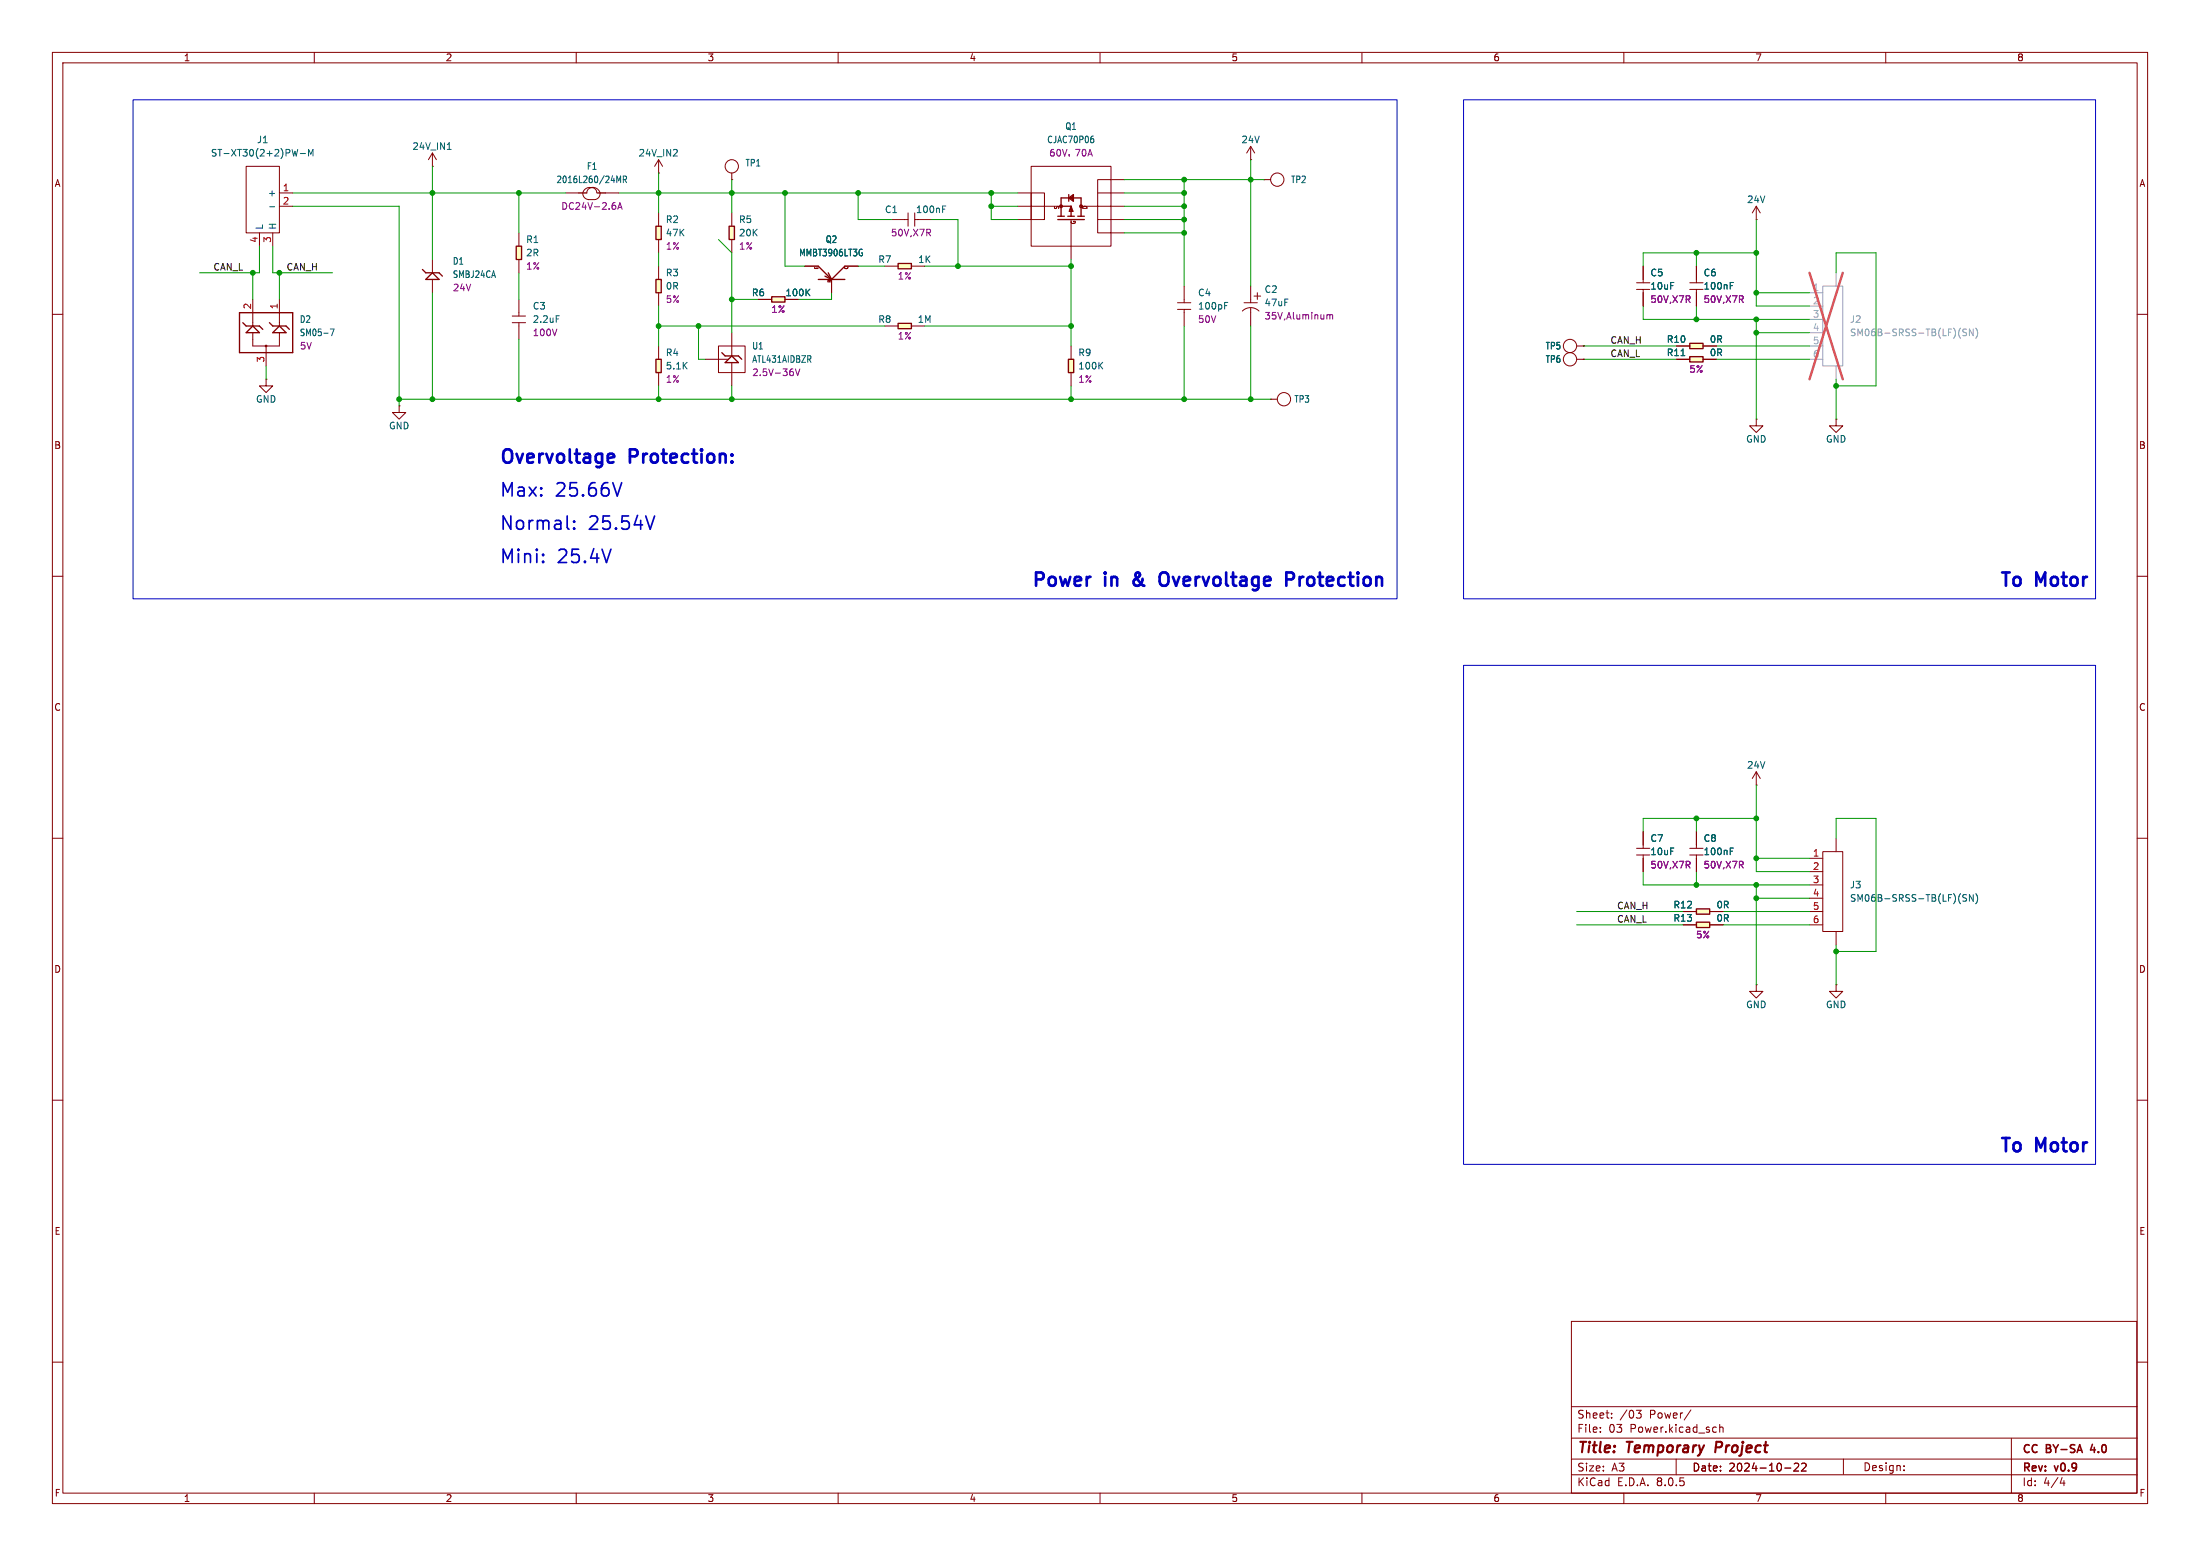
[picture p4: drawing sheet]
<svg xmlns="http://www.w3.org/2000/svg" width="420mm" height="297mm" viewBox="0 0 420 297" stroke-linecap="round" stroke-linejoin="round" font-family="sans-serif">
<g fill="none" stroke="#840000" stroke-width=".19">
<path d="M10 10h400v277h-400zM12 12h396v273h-396zM60 10v2M110 10v2M160 10v2M210 10v2M260 10v2M310 10v2M360 10v2M194.3 39.4h5.1v2.5h-2.6v-5.1h2.6v2.6h2.5M194.3 36.8h2.5M204.5 39.4v.3"/>
<path d="M206.4 39.4h3.1v5.1h2.6v-10.2h-2.6v5.1h5.1M209.5 36.8h5.1M214.6 34.3h-2.5v-2.5h-15.3v15.2h15.3v-2.5h2.5M10 60h2M194.3 41.9h2.5M204.5 41.9v7.6M209.5 41.9h5.1M408 60h2M10 110h2M408 110h2M10 160h2M408 160h2"/>
<path d="M10 210h2M408 210h2M10 260h2M300 252.2h107.9v32.8h-107.9zM408 260h2M300 278.5h108M300 274.5h108M300 268.5h108M305.5 273.2v.2M305.5 272.5v.1M307.7 270.5v.2M307.7 269.8v.1"/>
<path d="M312.4 269.2h.9l-.5 .6 .4 .1 .1 .5-.3 .3h-.4M320 278.5v3M322.8 269.1l-1.3 1.9M327.5 272.4l.2 .1M327.7 273.3l-.2 .1M328.3 271.9v1.5M328.3 272.5l.2-.1 .4 .1v.9M342.5 279.4l.6-.1 .2 .1 .1 .3-1 1.1h1M343.9 279.4l.6-.1 .2 .1 .1 .3-.9 1.1h.9M351.9 278.5v2.9M363.5 279.8v.1M384 274.5v4"/>
<path d="M384 278.5v6.5M60 285v2M110 285v2M160 285v2M210 285v2M260 285v2M300 281.5h108M310 285v2M340.7 280.2h1.2M360 285v2M363.5 280.6v.1M393.7 282l-.4 1.1h.9"/>
<path d="M394 282.6v1"/>
</g>
<path d="M327.7 275.2l-.3 2" fill="none" stroke="#840000" stroke-width=".4"/>
<path d="M399.5 275.7l-.4 1.1h.9" fill="none" stroke="#840000" stroke-width=".3"/>
<g fill="none" stroke="#840000" stroke-width=".25">
<path d="M202.6 39.4h1.9M204 37.1v1.3M204 37.8l.9-.7v1.3zM204.3 39.9l.5 .4M204.5 39.7v1.6M204.5 39.7l-.3 .6M204.5 39.7l.3 .6M204.5 39.4l-.3 .9M204.5 39.4l.3 .9M204.5 37.8l.3 .3M204.5 37.8l.4 .3M204.8 37.5l-.3 .3"/>
<path d="M204.9 37.5l-.4 .3M201.9 41.9h5.1M201.9 41.3h1.3M202.6 41.3v-3.5h3.8v3.5M203.8 41.3h1.3M204.2 40.3h.6M205.7 41.3h1.3"/>
<circle cx="202.6" cy="39.4" r=".25"/>
<circle cx="206.4" cy="39.4" r=".25"/>
</g>
<path d="M208.5 26h.2M208.6 26.5l.2 .2v.3l-.2 .2" fill="none" stroke="#006464" stroke-width=".19"/>
<path d="M201.1 28.5l-.3 .1a.85 .85 0 0 0 0 1.2l.4-.1 .1-.5-.3-.2-.3 .1-.2 .1M201.9 28.6l.2-.1a.68 .68 0 0 1 .4 .7 .68 .68 0 0 1-.4 .6 .84 .84 0 0 1-.2-1.2zM202.8 28.5l.5 1.3 .4-1.3M204.1 29.5l.1 .1M204.1 29.5v.2M204.2 29.6l-.1 .1M204.2 29.6l-.1 .3M205.3 28.5h.9l-.6 1.3M206.8 28.6l.1-.1a.68 .68 0 0 1 .4 .7 .68 .68 0 0 1-.4 .6 .84 .84 0 0 1-.1-1.2zM207.7 29.8l.4-1.3 .4 1.3M207.8 29.4h.6" fill="none" stroke="#840084" stroke-width=".19"/>
<path d="M98.6 47h1v2.5h-1z" fill="#ffffc2"/>
<path d="M98.6 47h1v2.5h-1z" fill="none" stroke="#840000" stroke-width=".25"/>
<g fill="none" stroke="#840000" stroke-width=".19">
<path d="M139.7 34.3h.1M139.7 33v1.3M241.3 34.3h.1M241.3 34.3h1.3M99.1 44.5v2.5M99.1 49.5v2.6M99.1 57.2v3.1M224.8 59.1h2.5M224.8 57.8h2.5M226.1 54.6v3.2M226.1 59.1v3.1M97.8 61.6h2.5"/>
<path d="M97.8 60.3h2.5M99.1 61.6v3.2"/>
<circle cx="139.7" cy="31.7" r="1.27"/>
<circle cx="243.8" cy="34.3" r="1.27"/>
</g>
<path d="M233.8 58.3h.4M233.8 57.7h.6M106.2 60.3h.6" fill="none" stroke="#006464" stroke-width=".19"/>
<path d="M125.2 68.6h1v2.5h-1z" fill="#ffffc2"/>
<path d="M125.2 68.6h1v2.5h-1z" fill="none" stroke="#840000" stroke-width=".25"/>
<path d="M125.7 66v2.6M125.7 71.1v2.6" fill="none" stroke="#840000" stroke-width=".19"/>
<path d="M125.2 53.3h1v2.6h-1z" fill="#ffffc2"/>
<path d="M125.2 53.3h1v2.6h-1z" fill="none" stroke="#840000" stroke-width=".25"/>
<path d="M125.7 50.8v2.5M125.7 55.9v2.5" fill="none" stroke="#840000" stroke-width=".19"/>
<path d="M139.2 43.2h1v2.5h-1z" fill="#ffffc2"/>
<path d="M139.2 43.2h1v2.5h-1zM156.2 53.3h5.1M156.2 50.8l2.5 2.5M157.5 52.7l1.2 .6M158.1 52.1l.6 1.2M161.3 50.8l-2.6 2.5" fill="none" stroke="#840000" stroke-width=".25"/>
<path d="M139.7 40.6v2.6M139.7 45.7v2.6M153.7 50.8h2.5M158.7 53.3v2.6M161.3 50.8h2.5M313.7 158.8v3.1M312.4 163.2h2.6M312.4 161.9h2.6M313.7 163.2v3.2" fill="none" stroke="#840000" stroke-width=".19"/>
<path d="M322.2 165.1l.4 .6M322.6 164.5v.5" fill="none" stroke="#840084" stroke-width=".19"/>
<path d="M164.3 47.6h.3M164.5 48.3h.2v.4l-.2 .1" fill="none" stroke="#006464" stroke-width=".19"/>
<path d="M125.2 43.2h1v2.5h-1z" fill="#ffffc2"/>
<path d="M125.2 43.2h1v2.5h-1z" fill="none" stroke="#840000" stroke-width=".25"/>
<path d="M125.7 40.6v2.6M125.7 45.7v2.6" fill="none" stroke="#840000" stroke-width=".19"/>
<path d="M171.4 50.3h2.6v1h-2.6z" fill="#ffffc2"/>
<path d="M171.4 50.3h2.6v1h-2.6z" fill="none" stroke="#840000" stroke-width=".25"/>
<path d="M82.5 31.8h.1M82.5 29.2l-.7 1.3M82.5 29.2v2.6M82.5 29.2l.8 1.3M168.9 50.8h2.5M170.2 41.9h3.2M173.4 40.6v2.6M174 50.8h2.5M174.6 40.6v2.6M174.6 41.9h3.2" fill="none" stroke="#840000" stroke-width=".19"/>
<path d="M85.4 28.5h.7M179.9 39.9h.5M179.9 39.3h.7" fill="none" stroke="#006464" stroke-width=".19"/>
<path d="M177.2 44.4l.4 .6M177.6 43.9v.4" fill="none" stroke="#840084" stroke-width=".19"/>
<path d="M323.8 173.5h2.6v1h-2.6z" fill="#ffffc2"/>
<path d="M80.6 51.4l.7 .7h2.5l.7 .6M82.5 52.1l1.3 1.2h-2.5zM137.8 67.3l.6 .6h2.6l.6 .7M139.7 67.9l1.3 1.3h-2.6zM323.8 173.5h2.6v1h-2.6z" fill="none" stroke="#840000" stroke-width=".25"/>
<g fill="none" stroke="#840000" stroke-width=".19">
<path d="M47 31.8h6.3v12.7h-6.3zM53.3 36.8h2.6M53.3 39.4h2.6M125.7 33h.1M125.7 30.5l-.7 1.3M125.7 30.5v2.5M125.7 30.5l.8 1.3M238.8 30.5h.1M238.8 27.9l-.8 1.3M238.8 27.9v2.6M238.8 27.9l.7 1.3M49.5 44.5v2.5"/>
<path d="M52.1 44.5v2.5M82.5 49.5v2.6M82.5 53.3v2.6M134.6 68.6h4.5M137.2 66h5v5.1h-5zM139.7 63.5v4.4M139.7 69.2v4.5M323.8 158.8v3.1M321.3 174h2.5M322.6 163.2h2.5M322.6 161.9h2.5M323.8 163.2v3.2"/>
<path d="M326.4 174h2.5M335.3 188v1.2h1.2l-1.2 1.3-1.3-1.3h1.3M335.3 188h.1"/>
</g>
<path d="M51.5 39.5h.9M56.8 28.5l-.3 1.3M57.3 29.3h1M58.9 29.8v-1.3l.4 .9 .5-.9v1.3M129.2 28.6l.1 .2-.1 .3-.7 .7h.8M330.3 162.5h.4M330.3 161.9h.6" fill="none" stroke="#006464" stroke-width=".19"/>
<path d="M151.4 71v.6M151.8 70.4l.5 1.3 .4-1.3M332.4 165.1l.4 .6M332.7 164.5v.5" fill="none" stroke="#840084" stroke-width=".19"/>
<path d="M147.3 56.6h2.6v1.1h-2.6z" fill="#ffffc2"/>
<g fill="none" stroke="#840000" stroke-width=".25">
<path d="M110.5 36.8h1.5M114 36.8h1.6M45.7 59.7h10.2v7.6h-10.2zM147.3 56.6h2.6v1.1h-2.6zM46.4 61.6l.6 .6h2.5l.7 .7M48.3 62.2l1.2 1.3h-2.5zM51.4 61.6l.7 .6h2.5l.6 .7M53.3 62.2l1.3 1.3h-2.5z"/>
<circle cx="50.8" cy="66" r=".13"/>
</g>
<g fill="none" stroke="#840000" stroke-width=".19">
<path d="M107.9 36.8h2.6M112.8 35.8a1.22 1.22 0 0 1 1.6 .6 1.22 1.22 0 0 1-.6 1.6l-1.5 .1M112.9 35.8a1.19 1.19 0 0 0-1.6 .8 1.19 1.19 0 0 0 1 1.5h.1M113 35.8a.95 .95 0 0 1 .9 1M113 35.8a1.02 1.02 0 0 0-1 1M115.6 36.8h2.5M48.3 57.2v5M53.3 57.2v5M144.8 57.2h2.5M48.3 63.5v2.5h5v-2.5M50.8 72.4v1.3h1.3l-1.3 1.2-1.3-1.2h1.3M50.8 72.4h.1"/>
<path d="M50.8 66v3.9M76.2 77.5v1.2h1.3l-1.3 1.3-1.3-1.3h1.3M76.2 77.5h.1M335.3 80v1.3h1.2l-1.2 1.3-1.3-1.3h1.3M335.3 80h.1M335.3 149.9h.1M335.3 147.3l-.8 1.3M335.3 147.3v2.6M335.3 147.3l.7 1.3"/>
</g>
<path d="M117.8 33.6l.3 .9 .4-.9v1.3M119 34.3l.5-.1 .1-.2-.1-.3-.5-.1v1.3M119.2 34.3l.4 .6M154.1 55.7l.5 .8M154.6 55.2l-.7 .7M63.1 62.8h.7l-.5 1.3" fill="none" stroke="#006464" stroke-width=".19"/>
<path d="M117.9 39.9l.5-1.2 .4 1.2M118 39.6h.7" fill="none" stroke="#840084" stroke-width=".19"/>
<path d="M171.4 61.7h2.6v1h-2.6z" fill="#ffffc2"/>
<path d="M171.4 61.7h2.6v1h-2.6z" fill="none" stroke="#840000" stroke-width=".25"/>
<path d="M168.9 62.2h2.5M174 62.2h2.5" fill="none" stroke="#840000" stroke-width=".19"/>
<path d="M323.8 176h2.6v1h-2.6z" fill="#ffffc2"/>
<path d="M323.8 176h2.6v1h-2.6z" fill="none" stroke="#840000" stroke-width=".25"/>
<path d="M321.3 176.5h2.5M326.4 176.5h2.5" fill="none" stroke="#840000" stroke-width=".19"/>
<path d="M204 68.6h1v2.5h-1z" fill="#ffffc2"/>
<path d="M204 68.6h1v2.5h-1z" fill="none" stroke="#840000" stroke-width=".25"/>
<g fill="none" stroke="#840000" stroke-width=".19">
<path d="M335.3 39.4l-.8 1.2M335.3 39.4v2.5M335.3 39.4l.7 1.2M237.2 59.4a2.24 2.24 0 0 1 3.1 0M237.5 57.8h2.5M238.8 54.6v3.2M238.8 58.8v3.4M239.4 56.5h1.3M240 55.9v1.3M312.4 55.2h2.6M312.4 54h2.6M313.7 50.8v3.2"/>
<path d="M313.7 55.2v3.2M322.6 55.2h2.5M322.6 54h2.5M323.8 50.8v3.2M323.8 55.2v3.2M335.3 41.9h.1M204.5 66v2.6M204.5 71.1v2.6M242.6 76.2h.1M242.6 76.2h1.2M301 66h1.3M301 68.6h1.3"/>
<path d="M302.3 66h.1M302.3 68.6h.1M350.5 80v1.3h1.3l-1.3 1.3-1.3-1.3h1.3M350.5 80h.1"/>
<circle cx="245.1" cy="76.2" r="1.27"/>
<circle cx="299.7" cy="68.6" r="1.27"/>
<circle cx="299.7" cy="66" r="1.27"/>
</g>
<path d="M330.3 54.5h.4M330.3 53.9h.6M210 69.7l.5 .7M210.5 69.2l-.7 .7" fill="none" stroke="#006464" stroke-width=".19"/>
<path d="M322.2 57.1l.4 .6M322.6 56.6v.4M332.4 57.1l.4 .6M332.7 56.6v.4M253.3 60.1v.8M253.3 60.2l.4-.1 .2 .1M253.9 60.2l.2-.1h.3v.8M253.9 60.2v.7" fill="none" stroke="#840084" stroke-width=".19"/>
<path d="M345.4 55.9h2.6M345.4 58.4h2.6M348 54.6h3.8v15.3h-3.8zM350.5 52.1v2.5M345.4 61h2.6M345.4 63.5h2.6M345.4 66h2.6M345.4 68.6h2.6M350.5 69.9v2.5" fill="none" stroke="#a1a1a1" stroke-width=".19"/>
<path d="M375.4 62.9l-.5-.1-.2 .3 .1 .3 .6 .2v.4l-.2 .1-.5-.1M376.7 62.8v1.3l-.7-1.3v1.3M377.2 62.6a1.46 1.46 0 0 1 0 2" fill="none" stroke="#989898" stroke-width=".19"/>
<path d="M345.4 52.1l6.4 20.3M351.8 52.1l-6.4 20.3" fill="none" stroke="#e65255" stroke-width=".46"/>
<path d="M322.6 68.1h2.5v1h-2.5z" fill="#ffffc2"/>
<path d="M322.6 68.1h2.5v1h-2.5z" fill="none" stroke="#840000" stroke-width=".25"/>
<path d="M320 68.6h2.6M325.1 68.6h2.6" fill="none" stroke="#840000" stroke-width=".19"/>
<path d="M320.9 67.9h.7" fill="none" stroke="#006464" stroke-width=".19"/>
<path d="M322.6 65.5h2.5v1h-2.5z" fill="#ffffc2"/>
<path d="M322.6 65.5h2.5v1h-2.5z" fill="none" stroke="#840000" stroke-width=".25"/>
<g fill="none" stroke="#840000" stroke-width=".19">
<path d="M144.8 57.2h2.5M153.7 50.8h2.5M158.7 53.3v2.6M161.3 50.8h2.5M313.7 50.8v2.5M313.7 55.9v2.5M323.8 50.8v2.5M323.8 55.9v2.5M302.3 66h.1M302.3 68.6h.1M320 66h2.6M320 68.6h2.6"/>
<path d="M325.1 66h2.6M325.1 68.6h2.6M313.7 158.8v2.5M323.8 158.8v2.5M313.7 163.8v2.6M321.3 174h2.5M321.3 176.5h2.5M323.8 163.8v2.6M326.4 174h2.5M326.4 176.5h2.5M345.4 163.8h2.6M345.4 166.4h2.6"/>
<path d="M345.4 168.9h2.6M345.4 171.5h2.6M345.4 174h2.6M345.4 176.5h2.6M348 162.6h3.8v15.2h-3.8zM350.5 160v2.6M350.5 177.8v2.5M350.5 188v1.2h1.3l-1.3 1.3-1.3-1.3h1.3M350.5 188h.1"/>
</g>
<path d="M154.1 55.7l.5 .8M154.6 55.2l-.7 .7M164.3 47.6h.3M164.5 48.3h.2v.4l-.2 .1M330.3 54.5h.4M330.3 53.9h.6M320.9 67.9h.7M330.3 162.5h.4M330.3 161.9h.6M375.4 170.8h-.5l-.1 .1v.3l.5 .3 .1 .3-.2 .2h-.5M376.7 170.8v1.2l-.7-1.2v1.2M377.2 170.6a1.46 1.46 0 0 1 0 1.9" fill="none" stroke="#006464" stroke-width=".19"/>
<path d="M116.4 86.6l.7 .1 .1 .5-1.2 .3M117.1 88.2l-.7 .1M216.5 110.7l-.1 .3 .1 .6M222.7 109.4a.84 .84 0 0 0-.9-.1 .84 .84 0 0 0-.4 .8v.9a.85 .85 0 0 0 .4 .7 .85 .85 0 0 0 .9 0M245.6 110.6h.9a.69 .69 0 0 0 .5-.7 .69 .69 0 0 0-.5-.6h-.9v2.5" fill="none" stroke="#0000c2" stroke-width=".51"/>
<g fill="none" stroke="#0000c2" stroke-width=".32">
<path d="M109.6 99.5v.2M109.6 99.5l.1 .1-.1 .1M109.6 99.5l-.1 .1 .1 .1M118.7 92.1l-.9 2.6M125 98.5l-.9 2.5M103.7 107.1l.1 .2-.1 .1M103.7 107.1l-.1 .2 .1 .1M103.7 105.8v.2M103.7 107.1v.3M103.7 105.8l.1 .1-.1 .1M103.7 105.8l-.1 .1 .1 .1M108.4 100.9l.2 .1"/>
<path d="M109.6 100.8l.1 .1-.1 .1M109.6 100.8l-.1 .1 .1 .1M109.6 100.8v.2"/>
</g>
<path d="M25.4 19.1h241.3v95.2h-241.3zM279.4 19.1h120.6v95.2h-120.6zM279.4 127h120.6v95.2h-120.6z" fill="none" stroke="#0000c2" stroke-width=".19"/>
<g fill="none" stroke="#009600" stroke-width=".19">
<path d="M55.9 36.8h52M55.9 39.4h20.3v38.1M82.5 31.8v17.7M99.1 36.8v7.7M118.1 36.8h76.2M125.7 33v7.6M139.7 34.3v6.3M149.9 36.8v14h3.8M163.8 36.8v5.1h6.4M189.2 39.4h5.1M189.2 36.8v5.1h5.1M214.6 36.8h11.5"/>
<path d="M214.6 39.4h11.5M214.6 34.3h26.7M226.1 34.3v20.3M238.8 30.5v24.1M48.3 52.1v5.1M49.5 47v5.1h-11.4M52.1 47v5.1h11.4M53.3 52.1v5.1M82.5 55.9v20.3M99.1 52.1v5.1M125.7 48.3v2.5M125.7 58.4v7.6"/>
<path d="M137.2 45.7l2.5 2.6v15.2M139.7 57.2h5.1M158.7 55.9v1.3h-6.3M163.8 50.8h5.1M176.5 50.8h28M177.8 41.9h5.1v8.9M204.5 49.5v16.5M214.6 41.9h11.5M214.6 44.5h11.5M313.7 58.4v2.6h31.7M323.8 48.3v2.5M323.8 58.4v2.6"/>
<path d="M335.3 41.9v16.5h10.1M335.3 48.3h-21.6v2.5M335.3 55.9h10.1M350.5 52.1v-3.8h7.6v25.4h-7.6M50.8 69.9v2.5M76.2 76.2h166.4M99.1 64.8v11.4M125.7 73.7v2.5M125.7 62.2h43.2M133.3 62.2v6.4h1.3M139.7 73.7v2.5M176.5 62.2h28"/>
<path d="M204.5 73.7v2.5M226.1 62.2v14M238.8 62.2v14M302.3 68.6h17.7M302.3 66h17.7M327.7 68.6h17.7M327.7 66h17.7M335.3 63.5h10.1M335.3 61v19M350.5 72.4v7.6M323.8 156.2v2.6M335.3 149.9v16.5h10.1"/>
<path d="M335.3 156.2h-21.6v2.6M301 174h20.3M301 176.5h20.3M313.7 166.4v2.5h31.7M323.8 166.4v2.5M328.9 174h16.5M328.9 176.5h16.5M335.3 168.9v19.1M335.3 163.8h10.1M335.3 171.5h10.1M350.5 160v-3.8h7.6v25.4h-7.6M350.5 180.3v7.7"/>
</g>
<path d="M322.2 57.1l.4 .6M322.6 56.6v.4M332.4 57.1l.4 .6M332.7 56.6v.4M322.2 165.1l.4 .6M322.6 164.5v.5M332.4 165.1l.4 .6M332.7 164.5v.5" fill="none" stroke="#840084" stroke-width=".19"/>
<g fill="#009600" stroke="#009600" stroke-width=".19">
<circle cx="189.2" cy="39.4" r=".46"/>
<circle cx="189.2" cy="36.8" r=".46"/>
<circle cx="204.5" cy="50.8" r=".46"/>
<circle cx="182.9" cy="50.8" r=".46"/>
<circle cx="125.7" cy="36.8" r=".46"/>
<circle cx="139.7" cy="36.8" r=".46"/>
<circle cx="82.5" cy="36.8" r=".46"/>
<circle cx="76.2" cy="76.2" r=".46"/>
<circle cx="82.5" cy="76.2" r=".46"/>
<circle cx="99.1" cy="76.2" r=".46"/>
<circle cx="99.1" cy="36.8" r=".46"/>
<circle cx="139.7" cy="57.2" r=".46"/>
<circle cx="133.3" cy="62.2" r=".46"/>
<circle cx="139.7" cy="76.2" r=".46"/>
<circle cx="204.5" cy="76.2" r=".46"/>
<circle cx="149.9" cy="36.8" r=".46"/>
<circle cx="163.8" cy="36.8" r=".46"/>
<circle cx="125.7" cy="62.2" r=".46"/>
<circle cx="125.7" cy="76.2" r=".46"/>
<circle cx="53.3" cy="52.1" r=".46"/>
<circle cx="48.3" cy="52.1" r=".46"/>
<circle cx="335.3" cy="63.5" r=".46"/>
<circle cx="350.5" cy="73.7" r=".46"/>
<circle cx="335.3" cy="55.9" r=".46"/>
<circle cx="335.3" cy="61" r=".46"/>
<circle cx="226.1" cy="76.2" r=".46"/>
<circle cx="238.8" cy="76.2" r=".46"/>
<circle cx="323.8" cy="48.3" r=".46"/>
<circle cx="335.3" cy="48.3" r=".46"/>
<circle cx="323.8" cy="61" r=".46"/>
<circle cx="335.3" cy="168.9" r=".46"/>
<circle cx="335.3" cy="163.8" r=".46"/>
<circle cx="350.5" cy="181.6" r=".46"/>
<circle cx="335.3" cy="171.5" r=".46"/>
<circle cx="323.8" cy="156.2" r=".46"/>
<circle cx="335.3" cy="156.2" r=".46"/>
<circle cx="323.8" cy="168.9" r=".46"/>
<circle cx="226.1" cy="39.4" r=".46"/>
<circle cx="226.1" cy="36.8" r=".46"/>
<circle cx="226.1" cy="34.3" r=".46"/>
<circle cx="204.5" cy="62.2" r=".46"/>
<circle cx="238.8" cy="34.3" r=".46"/>
<circle cx="226.1" cy="41.9" r=".46"/>
<circle cx="226.1" cy="44.5" r=".46"/>
</g>
<g font-size="3.5" fill="#0000c2">
<text x="95.2" y="88.7">Overvoltage</text>
<text x="120.3" y="88.7">Protection:</text>
<text x="95.2" y="95">Max:</text>
<text x="106.1" y="95">25.66V</text>
<text x="95.2" y="101.4">Normal:</text>
<text x="112.4" y="101.4">25.54V</text>
<text x="95.2" y="107.7">Mini:</text>
<text x="106.5" y="107.7">25.4V</text>
<text x="196.8" y="112.1">Power</text>
<text x="211" y="112.1">in</text>
<text x="217.5" y="112.1">&amp;</text>
<text x="223.6" y="112.1">Overvoltage</text>
<text x="248.7" y="112.1">Protection</text>
<text x="381.6" y="112.1">To</text>
<text x="388.8" y="112.1">Motor</text>
<text x="381.6" y="220.1">To</text>
<text x="388.8" y="220.1">Motor</text>
</g>
<g font-size="2.8" fill="#840000">
<text x="301" y="277.9">Title:</text>
<text x="310.6" y="277.9">Temporary</text>
<text x="328.3" y="277.9">Project</text>
</g>
<g font-size="2.1" fill="#840000">
<text x="301" y="273.7">File:</text>
<text x="301" y="271">Sheet:</text>
<text x="307.1" y="273.7">03</text>
<text x="309.2" y="271">/03</text>
<text x="311.2" y="273.7">Power.kicad_sch</text>
<text x="314.9" y="271">Power/</text>
<text x="301" y="281.1">Size:</text>
<text x="307.6" y="281.1">A3</text>
<text x="323" y="281.1">Date:</text>
<text x="330" y="281.1">2024-10-22</text>
<text x="355.6" y="281">Design:</text>
<text x="386" y="277.8">CC</text>
<text x="386" y="281.3">Rev:</text>
<text x="390.7" y="277.8">BY-SA</text>
<text x="392.4" y="281.3">v0.9</text>
<text x="399.8" y="277.8">4.0</text>
<text x="301" y="283.9">KiCad</text>
<text x="308.7" y="283.9">E.D.A.</text>
<text x="316.3" y="283.9">8.0.5</text>
<text x="386" y="283.9">Id:</text>
<text x="390.1" y="283.9">4/4</text>
</g>
<g font-size="1.8" fill="#840000">
<text x="35" y="11.9">1</text>
<text x="85" y="11.9">2</text>
<text x="135" y="11.9">3</text>
<text x="185" y="11.9">4</text>
<text x="235" y="11.9">5</text>
<text x="285" y="11.9">6</text>
<text x="335" y="11.9">7</text>
<text x="385" y="11.9">8</text>
<text x="10.3" y="35.9">A</text>
<text x="408.3" y="35.9">A</text>
<text x="149.8" y="56.7">100K</text>
<text x="10.3" y="85.9">B</text>
<text x="408.2" y="85.9">B</text>
<text x="10.3" y="135.9">C</text>
<text x="408.2" y="135.9">C</text>
<text x="10.3" y="185.9">D</text>
<text x="408.2" y="185.9">D</text>
<text x="10.3" y="235.9">E</text>
<text x="408.3" y="235.9">E</text>
<text x="10.3" y="285.9">F</text>
<text x="35" y="286.9">1</text>
<text x="85" y="286.9">2</text>
<text x="135" y="286.9">3</text>
<text x="185" y="286.9">4</text>
<text x="235" y="286.9">5</text>
<text x="285" y="286.9">6</text>
<text x="335" y="286.9">7</text>
<text x="385" y="286.9">8</text>
<text x="408.3" y="285.9">F</text>
</g>
<g font-size="1.8" fill="#006464">
<text x="49" y="27.5">J1</text>
<text x="78.6" y="28.8">24V_IN1</text>
<text x="199.8" y="27.5">CJAC70P06</text>
<text x="203.3" y="25">Q1</text>
<text x="236.9" y="27.5">24V</text>
<text x="40.2" y="30.1">ST-XT30(2+2)PW-M</text>
<text x="106.1" y="35.2">2016L260/24MR</text>
<text x="111.9" y="32.6">F1</text>
<text x="121.8" y="30.1">24V_IN2</text>
<text x="142.2" y="32">TP1</text>
<text x="246.4" y="35.2">TP2</text>
<text x="51.1" y="37.7">+</text>
<text x="168.8" y="40.9">C1</text>
<text x="174.8" y="40.9">100nF</text>
<text x="333.4" y="39">24V</text>
<text x="50.4" y="43.9" transform="rotate(-90 50.4 43.9)">L</text>
<text x="52.9" y="43.9" transform="rotate(-90 52.9 43.9)">H</text>
<text x="100.3" y="46.6">R1</text>
<text x="127" y="42.8">R2</text>
<text x="127" y="45.3">47K</text>
<text x="141" y="42.8">R5</text>
<text x="141" y="45.3">20K</text>
<text x="157.5" y="46.6">Q2</text>
<text x="86.3" y="50.7">D1</text>
<text x="86.3" y="53.3">SMBJ24CA</text>
<text x="100.3" y="49.1">2R</text>
<text x="127" y="52.9">R3</text>
<text x="152.5" y="49.1">MMBT3906LT3G</text>
<text x="167.6" y="50.4">R7</text>
<text x="175.2" y="50.4">1K</text>
<text x="315" y="52.9">C5</text>
<text x="325.1" y="52.9">C6</text>
<text x="101.6" y="59.3">C3</text>
<text x="127" y="55.5">0R</text>
<text x="143.4" y="56.7">R6</text>
<text x="228.6" y="56.7">C4</text>
<text x="228.6" y="59.3">100pF</text>
<text x="241.3" y="56.1">C2</text>
<text x="241.3" y="58.6">47uF</text>
<text x="315" y="55.5">10uF</text>
<text x="325.1" y="55.5">100nF</text>
<text x="57.1" y="61.8">D2</text>
<text x="57.1" y="64.4">SM05-7</text>
<text x="101.6" y="61.8">2.2uF</text>
<text x="167.6" y="61.8">R8</text>
<text x="175.1" y="61.8">1M</text>
<text x="318.1" y="65.6">R10</text>
<text x="326.3" y="65.6">0R</text>
<text x="127" y="68.2">R4</text>
<text x="127" y="70.7">5.1K</text>
<text x="143.5" y="66.9">U1</text>
<text x="143.5" y="69.4">ATL431AIDBZR</text>
<text x="205.7" y="68.2">R9</text>
<text x="205.7" y="70.7">100K</text>
<text x="295" y="66.9">TP5</text>
<text x="295" y="69.4">TP6</text>
<text x="318.1" y="68.2">R11</text>
<text x="326.3" y="68.2">0R</text>
<text x="48.8" y="77.1">GND</text>
<text x="247" y="77.1">TP3</text>
<text x="74.2" y="82.1">GND</text>
<text x="333.2" y="84.7">GND</text>
<text x="348.5" y="84.7">GND</text>
<text x="333.4" y="146.9">24V</text>
<text x="315" y="160.9">C7</text>
<text x="325.1" y="160.9">C8</text>
<text x="315" y="163.4">10uF</text>
<text x="325.1" y="163.4">100nF</text>
<text x="319.4" y="173.6">R12</text>
<text x="327.6" y="173.6">0R</text>
<text x="353.1" y="169.8">J3</text>
<text x="353.1" y="172.3">SM06B-SRSS-TB(LF)(SN)</text>
<text x="319.4" y="176.1">R13</text>
<text x="327.6" y="176.1">0R</text>
<text x="333.2" y="192.6">GND</text>
<text x="348.5" y="192.6">GND</text>
</g>
<g font-size="1.8" fill="#a90000">
<text x="53.9" y="36.6">1</text>
<text x="53.9" y="39.1">2</text>
<text x="49.3" y="46.4" transform="rotate(-90 49.3 46.4)">4</text>
<text x="51.8" y="46.4" transform="rotate(-90 51.8 46.4)">3</text>
<text x="48" y="59.1" transform="rotate(-90 48 59.1)">2</text>
<text x="53.1" y="59.1" transform="rotate(-90 53.1 59.1)">1</text>
<text x="50.5" y="69.3" transform="rotate(-90 50.5 69.3)">3</text>
<text x="346" y="163.6">1</text>
<text x="346" y="166.1">2</text>
<text x="346" y="168.7">3</text>
<text x="346" y="171.2">4</text>
<text x="346" y="173.7">5</text>
<text x="346" y="176.3">6</text>
</g>
<g font-size="1.8" fill="#840084">
<text x="107.1" y="40.2">DC24V-2.6A</text>
<text x="127" y="47.9">1%</text>
<text x="141" y="47.9">1%</text>
<text x="170" y="45.3">50V,X7R</text>
<text x="100.3" y="51.7">1%</text>
<text x="171.3" y="53.6">1%</text>
<text x="86.4" y="55.8">24V</text>
<text x="127" y="58">5%</text>
<text x="147.2" y="59.9">1%</text>
<text x="315" y="58">50V,X7R</text>
<text x="325.1" y="58">50V,X7R</text>
<text x="101.6" y="64.4">100V</text>
<text x="171.3" y="65">1%</text>
<text x="228.6" y="61.8">50V</text>
<text x="241.3" y="61.2">35V,Aluminum</text>
<text x="57.2" y="66.9">5V</text>
<text x="143.5" y="72">2.5V-36V</text>
<text x="322.4" y="71.3">5%</text>
<text x="127" y="73.3">1%</text>
<text x="205.7" y="73.3">1%</text>
<text x="315" y="166">50V,X7R</text>
<text x="325.1" y="166">50V,X7R</text>
<text x="323.7" y="179.3">5%</text>
</g>
<g font-size="1.8" fill="#0f0f0f">
<text x="40.6" y="51.7">CAN_L</text>
<text x="54.6" y="51.7">CAN_H</text>
<text x="307.3" y="65.7">CAN_H</text>
<text x="307.3" y="68.2">CAN_L</text>
<text x="308.6" y="173.6">CAN_H</text>
<text x="308.6" y="176.2">CAN_L</text>
</g>
<g font-size="1.8" fill="#aaa">
<text x="346" y="55.6">1</text>
<text x="346" y="58.2">2</text>
<text x="346" y="60.7">3</text>
<text x="346" y="63.2">4</text>
<text x="346" y="65.8">5</text>
<text x="346" y="68.3">6</text>
</g>
<g font-size="1.8" fill="#989898">
<text x="353.1" y="61.8">J2</text>
<text x="353.1" y="64.4">SM06B-SRSS-TB(LF)(SN)</text>
</g>
<g font-size="1.1" fill="#840000">
<text x="202.4" y="40.1" transform="rotate(-90 202.4 40.1)">S</text>
<text x="207.8" y="40.1" transform="rotate(-90 207.8 40.1)">D</text>
<text x="205.6" y="43" transform="rotate(-90 205.6 43)">G</text>
</g>
<g font-size=".9" fill="#840000">
<text x="156.4" y="51.6" transform="rotate(-90 156.4 51.6)">E</text>
<text x="162.1" y="51.6" transform="rotate(-90 162.1 51.6)">C</text>
<text x="158.9" y="54.1" transform="rotate(-90 158.9 54.1)">B</text>
</g>
</svg>
